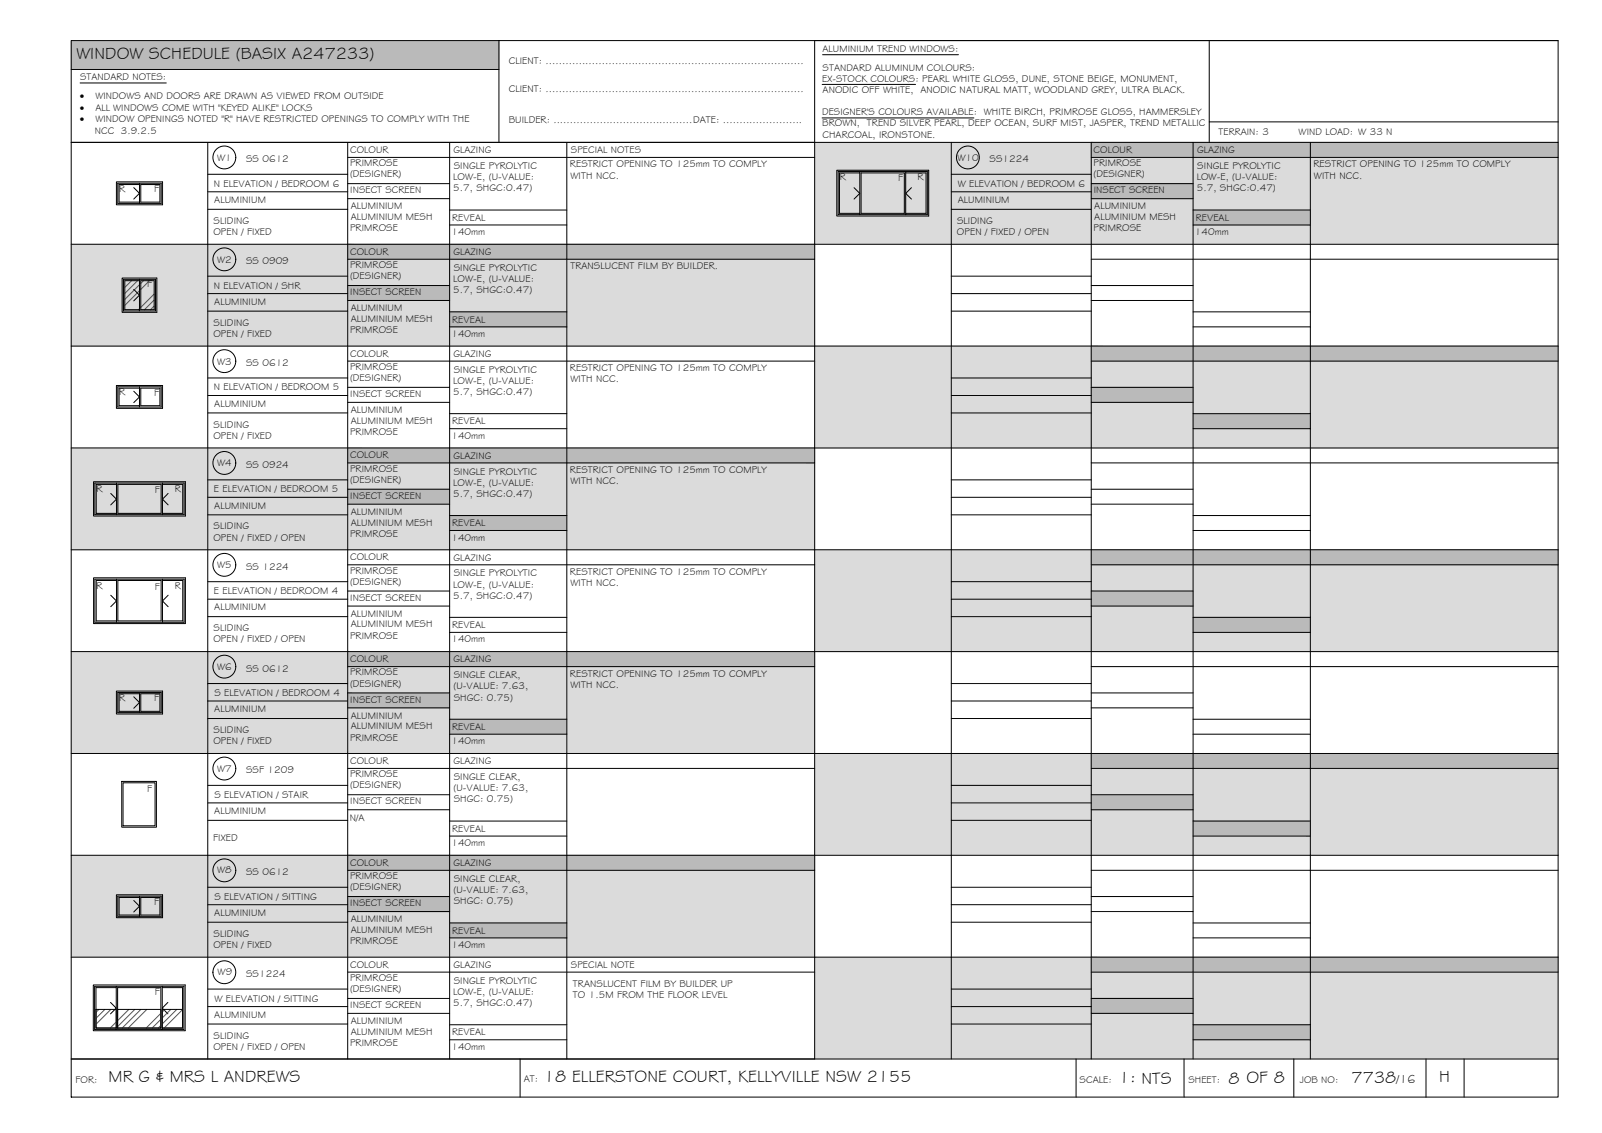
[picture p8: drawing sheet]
<svg xmlns="http://www.w3.org/2000/svg" width="420mm" height="297mm" viewBox="0 0 420 297" stroke-linecap="round" stroke-linejoin="round" font-family="sans-serif">
<!-- layer: WINDOW SCHEDULE HATCH -->
<g fill="#dbdbdb" stroke="#dbdbdb" stroke-width=".26">
<path d="M213.7 37.3l195 26.7v-26.7zM213.7 37.3l195 26.7h-195z"/>
<path d="M18.7 64l195 26.7v-26.7zM18.7 64l195 26.7h-195z"/>
<path d="M213.7 90.7l195 26.7v-26.7zM213.7 90.7l195 26.7h-195z"/>
<path d="M18.7 117.4l195 26.7v-26.7zM18.7 117.4l195 26.7h-195z"/>
<path d="M213.7 144.1l195 26.7v-26.7zM213.7 144.1l195 26.7h-195z"/>
<path d="M18.7 170.8l195 26.7v-26.7zM18.7 170.8l195 26.7h-195z"/>
<path d="M213.7 197.5l195 26.7v-26.7zM213.7 197.5l195 26.7h-195z"/>
<path d="M18.7 224.2l195 26.7v-26.7zM18.7 224.2l195 26.7h-195z"/>
<path d="M213.7 250.9l195 26.7v-26.7zM213.7 250.9l195 26.7h-195z"/>
</g>
<g fill="#bababa" stroke="#bababa" stroke-width=".26">
<path d="M18.7 10.6l112.2 7.6v-7.6zM18.7 10.6l112.2 7.6h-112.2z"/>
<path d="M286.2 37.3l122.5 4v-4zM286.2 37.3l122.5 4h-122.5z"/>
<path d="M286.2 48.1l26.7 4v-4zM286.2 48.1l26.7 4h-26.7z"/>
<path d="M312.9 55.1l30.8 3.9v-3.9zM312.9 55.1l30.8 3.9h-30.8z"/>
<path d="M91.2 64l122.5 4v-4zM91.2 64l122.5 4h-122.5z"/>
<path d="M91.2 74.9l26.7 3.9v-3.9zM91.2 74.9l26.7 3.9h-26.7z"/>
<path d="M117.9 81.8l30.8 3.9v-3.9zM117.9 81.8l30.8 3.9h-30.8z"/>
<path d="M286.2 90.7l122.5 4v-4zM286.2 90.7l122.5 4h-122.5z"/>
<path d="M286.2 101.6l26.7 3.9v-3.9zM286.2 101.6l26.7 3.9h-26.7z"/>
<path d="M312.9 108.5l30.8 3.9v-3.9zM312.9 108.5l30.8 3.9h-30.8z"/>
<path d="M91.2 117.4l122.5 4v-4zM91.2 117.4l122.5 4h-122.5z"/>
<path d="M91.2 128.3l26.7 3.9v-3.9zM91.2 128.3l26.7 3.9h-26.7z"/>
<path d="M117.9 135.2l30.8 3.9v-3.9zM117.9 135.2l30.8 3.9h-30.8z"/>
<path d="M286.2 144.1l122.5 4v-4zM286.2 144.1l122.5 4h-122.5z"/>
<path d="M286.2 155l26.7 3.9v-3.9zM286.2 155l26.7 3.9h-26.7z"/>
<path d="M312.9 161.9l30.8 3.9v-3.9zM312.9 161.9l30.8 3.9h-30.8z"/>
<path d="M91.2 170.8l122.5 4v-4zM91.2 170.8l122.5 4h-122.5z"/>
<path d="M91.2 181.6l26.7 4v-4zM91.2 181.6l26.7 4h-26.7z"/>
<path d="M117.9 188.6l30.8 3.9v-3.9zM117.9 188.6l30.8 3.9h-30.8z"/>
<path d="M286.2 197.5l122.5 4v-4zM286.2 197.5l122.5 4h-122.5z"/>
<path d="M286.2 208.4l26.7 3.9v-3.9zM286.2 208.4l26.7 3.9h-26.7z"/>
<path d="M312.9 215.3l30.8 3.9v-3.9zM312.9 215.3l30.8 3.9h-30.8z"/>
<path d="M91.2 224.2l122.5 4v-4zM91.2 224.2l122.5 4h-122.5z"/>
<path d="M91.2 235l26.7 4v-4zM91.2 235l26.7 4h-26.7z"/>
<path d="M117.9 242l30.8 3.9v-3.9zM117.9 242l30.8 3.9h-30.8z"/>
<path d="M286.2 250.9l122.5 4v-4zM286.2 250.9l122.5 4h-122.5z"/>
<path d="M286.2 261.8l26.7 3.9v-3.9zM286.2 261.8l26.7 3.9h-26.7z"/>
<path d="M312.9 268.7l30.8 3.9v-3.9zM312.9 268.7l30.8 3.9h-30.8z"/>
</g>
<!-- layer: BORDER -->
<g fill="none" stroke="#000" stroke-width=".26">
<path d="M18.7 10.6h390v277h-390zM18.7 18.2h112.2M130.9 10.6v26.7M317.1 10.6v26.7M408.7 10.6h-195v267M18.7 37.3h390M54.5 37.3v240.3M91.2 37.3v240.3M117.9 37.3v240.3M148.7 37.3v240.3M249.5 37.3v240.3M286.2 37.3v240.3"/>
<path d="M312.9 37.3v240.3M317.1 32h91.6M343.7 37.3v240.3M54.5 45.7h36.7M54.5 50.3h36.7M54.5 54.9h36.7M91.2 41.3h122.5M91.2 48.1h26.7M91.2 52.1h26.7M117.9 55.1h30.8M117.9 59h30.8M249.5 45.7h36.7"/>
<path d="M249.5 50.3h36.7M249.5 54.9h36.7M286.2 41.3h122.5M286.2 48.1h26.7M286.2 52.1h26.7M312.9 55.1h30.8M312.9 59h30.8M18.7 64h390M54.5 72.4h36.7M54.5 77h36.7M91.2 68h122.5M91.2 74.9h26.7"/>
<path d="M91.2 78.8h26.7M249.5 72.4h36.7M249.5 77h36.7M286.2 68h122.5M286.2 74.9h26.7M286.2 78.8h26.7M18.7 90.7h390M54.5 81.6h36.7M54.5 99.1h36.7M91.2 94.7h122.5M117.9 81.8h30.8M117.9 85.7h30.8"/>
<path d="M249.5 81.6h36.7M249.5 99.1h36.7M286.2 94.7h122.5M312.9 81.8h30.8M312.9 85.7h30.8M18.7 117.4h390M54.5 103.7h36.7M54.5 108.3h36.7M91.2 101.6h26.7M91.2 105.5h26.7M117.9 108.5h30.8M117.9 112.4h30.8"/>
<path d="M249.5 103.7h36.7M249.5 108.3h36.7M286.2 101.6h26.7M286.2 105.5h26.7M312.9 108.5h30.8M312.9 112.4h30.8M54.5 125.8h36.7M54.5 130.4h36.7M54.5 135h36.7M91.2 121.4h122.5M91.2 128.3h26.7M91.2 132.2h26.7"/>
<path d="M117.9 135.2h30.8M117.9 139.1h30.8M249.5 125.8h36.7M249.5 130.4h36.7M249.5 135h36.7M286.2 121.4h122.5M286.2 128.3h26.7M286.2 132.2h26.7M312.9 135.2h30.8M312.9 139.1h30.8M18.7 144.1h390M54.5 152.5h36.7"/>
<path d="M54.5 157.1h36.7M91.2 148.1h122.5M91.2 155h26.7M91.2 158.9h26.7M249.5 152.5h36.7M249.5 157.1h36.7M286.2 148.1h122.5M286.2 155h26.7M286.2 158.9h26.7M18.7 170.8h390M54.5 161.7h36.7M54.5 179.2h36.7"/>
<path d="M91.2 174.8h122.5M117.9 161.9h30.8M117.9 165.8h30.8M249.5 161.7h36.7M249.5 179.2h36.7M286.2 174.8h122.5M312.9 161.9h30.8M312.9 165.8h30.8M18.7 197.5h390M54.5 183.8h36.7M54.5 188.4h36.7M91.2 181.7h26.7"/>
<path d="M91.2 185.6h26.7M117.9 188.6h30.8M117.9 192.5h30.8M249.5 183.8h36.7M249.5 188.4h36.7M286.2 181.7h26.7M286.2 185.6h26.7M312.9 188.6h30.8M312.9 192.5h30.8M54.5 205.9h36.7M54.5 210.5h36.7M54.5 215.1h36.7"/>
<path d="M91.2 201.5h122.5M91.2 208.4h26.7M91.2 212.3h26.7M117.9 215.3h30.8M117.9 219.2h30.8M249.5 205.9h36.7M249.5 210.5h36.7M249.5 215.1h36.7M286.2 201.5h122.5M286.2 208.4h26.7M286.2 212.3h26.7M312.9 215.3h30.8"/>
<path d="M312.9 219.2h30.8M18.7 224.2h390M54.5 232.6h36.7M54.5 237.2h36.7M91.2 228.2h122.5M91.2 235h26.7M91.2 239h26.7M249.5 232.6h36.7M249.5 237.2h36.7M286.2 228.2h122.5M286.2 235h26.7M286.2 239h26.7"/>
<path d="M18.7 250.9h390M54.5 241.8h36.7M54.5 259.3h36.7M91.2 254.9h122.5M117.9 242h30.8M117.9 245.9h30.8M249.5 241.8h36.7M249.5 259.3h36.7M286.2 254.9h122.5M312.9 242h30.8M312.9 245.9h30.8M18.7 277.6h390"/>
<path d="M54.5 263.9h36.7M54.5 268.5h36.7M91.2 261.8h26.7M91.2 265.7h26.7M117.9 268.7h30.8M117.9 272.6h30.8M136.4 277.6v10M249.5 263.9h36.7M249.5 268.5h36.7M282.2 277.6v10M286.2 261.8h26.7M286.2 265.7h26.7"/>
<path d="M310.5 277.6v10M312.9 268.7h30.8M312.9 272.6h30.8M339.3 277.6v10M374 277.6v10M384 277.6v10"/>
</g>
<!-- layer: TEXT -->
<path d="M215.7 14.3h35.7M21 21.8h22.6M215.6 30.9h39.8M215.6 22.1h24.5" fill="none" stroke="#000" stroke-width=".26"/>
<!-- layer: WINDOWS -->
<g fill="none" stroke="#000" stroke-width=".26">
<path d="M30.9 48h11.4v5.3h-11.4zM35.1 49.2l1.5 1.5-1.5 1.5M36.6 48.4h-5.4v4.6h5.4M36.6 48v5.3M36.9 48.4h5v4.6h-5zM219.8 45h23.4v11.3h-23.4zM224 49.2l1.5 1.5-1.5 1.5M225.5 45.3h-5.3v10.6h5.3M225.5 45v11.3M225.8 45.3h11.4v10.6h-11.4zM237.5 45.3h5.4v10.6h-5.4M237.5 45v11.3"/>
<path d="M239 49.2l-1.5 1.5 1.5 1.5M32.4 73.2h8.4v8.3h-8.4zM35.1 75.9l1.5 1.5-1.5 1.5M36.6 73.2v8.3M36.6 73.6h-3.9v7.6h3.9M36.9 73.6h3.5v7.6h-3.5zM30.9 101.4h11.4v5.3h-11.4zM35.1 102.6l1.5 1.5-1.5 1.5M36.6 101.8h-5.4v4.6h5.4M36.6 101.4v5.3M36.9 101.8h5v4.6h-5zM24.9 126.6h23.4v8.3h-23.4z"/>
<path d="M29 129.4l1.6 1.5-1.6 1.5M30.6 127h-5.4v7.6h5.4M30.6 126.6v8.3M30.9 127h11.4v7.6h-11.4zM42.6 127h5.3v7.6h-5.3M42.6 126.6v8.3M44.1 129.4l-1.5 1.5 1.5 1.5M24.9 151.8h23.4v11.3h-23.4zM29 156.1l1.6 1.5-1.6 1.5M30.6 152.2h-5.4v10.6h5.4M30.6 151.8v11.3M30.9 152.2h11.4v10.6h-11.4z"/>
<path d="M42.6 152.2h5.3v10.6h-5.3M42.6 151.8v11.3M44.1 156.1l-1.5 1.5 1.5 1.5M30.9 181.5h11.4v5.3h-11.4zM35.1 182.7l1.5 1.5-1.5 1.5M36.6 181.9h-5.4v4.6h5.4M36.6 181.5v5.3M36.9 181.9h5v4.6h-5zM32.3 205.2h8.4v11.3h-8.4zM30.9 234.9h11.4v5.3h-11.4zM35.1 236.1l1.5 1.5-1.5 1.5M36.6 235.3h-5.4v4.6h5.4"/>
<path d="M36.6 234.9v5.3M36.9 235.3h5v4.6h-5zM24.8 258.6h23.4v11.3h-23.4zM30.5 258.9h-5.3v10.6h5.3M30.5 258.6v11.3M30.8 258.9h11.4v10.6h-11.4zM42.6 258.9h5.3v10.6h-5.3M42.6 258.6v11.3M25.2 264.6h5.3v4.9h-5.3zM29 262.8l1.5 1.5-1.5 1.5M30.8 264.6h11.4v4.9h-11.4zM42.6 264.6h5.3v4.9h-5.3z"/>
<path d="M44 262.8l-1.4 1.5 1.4 1.5"/>
<circle cx="58.8" cy="41.3" r="3"/>
<circle cx="253.8" cy="41.3" r="3"/>
<circle cx="58.8" cy="68" r="3"/>
<circle cx="58.8" cy="94.7" r="3"/>
<circle cx="58.8" cy="121.4" r="3"/>
<circle cx="58.8" cy="148.1" r="3"/>
<circle cx="58.8" cy="174.8" r="3"/>
<circle cx="58.8" cy="201.5" r="3"/>
<circle cx="58.8" cy="228.2" r="3"/>
<circle cx="58.8" cy="254.9" r="3"/>
</g>
<!-- layer: NEWWORK -->
<path d="M30.5 47.7h12.1v6h-12.1zM219.5 44.6h24.1v12h-24.1zM32 72.9h9.1v9h-9.1zM30.5 101.1h12.1v6h-12.1zM24.5 126.3h24.1v9h-24.1zM24.5 151.5h24.1v12h-24.1zM30.5 181.2h12.1v6h-12.1zM31.9 204.9h9.1v12h-9.1zM30.5 234.6h12.1v6h-12.1zM24.5 258.2h24.1v12h-24.1z" fill="none" stroke="#000" stroke-width=".26"/>
<!-- layer: HATCH -->
<g fill="none" stroke="#545454" stroke-width=".26">
<path d="M34.5 73.6l-1.8 1.7M36.1 73.6l-3.4 3.3M36.6 74.6l-3.9 3.9M36.6 76.2l-3.9 3.9M37.6 73.6l-.7 .7M39.2 73.6l-2.3 2.3M40.4 77.1l-3.5 3.5M40.4 78.6l-2.5 2.6M36.6 80.9l-.3 .3M40.4 80.2l-.9 1M25.9 264.6l-.7 .8M27.5 264.6l-2.3 2.4"/>
<path d="M29.1 264.6l-3.9 3.9M30.5 267.9l-1.6 1.6M30.5 269.5h.1M33.8 264.6l-3 3M35.4 264.6l-4.6 4.5M36.9 264.6l-4.9 4.9M38.5 264.6l-4.9 4.9M42.2 265.7l-3.9 3.8M42.2 267.2l-2.3 2.3M42.2 268.8l-.7 .7M43.2 264.6l-.6 .7M44.8 264.6l-2.2 2.3"/>
<path d="M46.4 264.6l-3.8 3.8M47.9 269.4l-.1 .1M47.9 264.7l-4.9 4.8"/>
</g>
<g font-size="4.5">
<text x="20" y="15.6">WINDOW SCHEDULE (BASIX A247233)</text>
<text x="28.5" y="283.7">MR G &amp; MRS L ANDREWS</text>
<text x="142.6" y="283.7">18 ELLERSTONE COURT, KELLYVILLE NSW 2155</text>
<text x="293.4" y="284">1: NTS</text>
<text x="322.2" y="284.2">8 OF 8</text>
<text x="354.5" y="283.8">7738</text>
<text x="377.4" y="283.8">H</text>
</g>
<text font-size="3.2" x="366.3" y="283.8">/16</text>
<g font-size="2.6">
<text x="133.4" y="16.9">CLIENT: ..............................................................................</text>
<text x="215.7" y="13.6">ALUMINIUM TREND WINDOWS:</text>
<text x="21" y="21.1">STANDARD NOTES:</text>
<text x="215.6" y="21.4">EX-STOCK COLOURS: PEARL WHITE GLOSS, DUNE, STONE BEIGE, MONUMENT,</text>
<text x="215.7" y="18.5">STANDARD ALUMINUM COLOURS:</text>
<text x="21" y="26.1">·</text>
<text x="21" y="29.1">·</text>
<text x="25" y="29.1">ALL WINDOWS COME WITH &quot;KEYED ALIKE&quot; LOCKS</text>
<text x="25" y="26.1">WINDOWS AND DOORS ARE DRAWN AS VIEWED FROM OUTSIDE</text>
<text x="133.4" y="24">CLIENT: ..............................................................................</text>
<text x="215.7" y="24.4">ANODIC OFF WHITE, ANODIC NATURAL MATT, WOODLAND GREY, ULTRA BLACK.</text>
<text x="21" y="32.1">·</text>
<text x="24.9" y="35.1">NCC 3.9.2.5</text>
<text x="25" y="32.1">WINDOW OPENINGS NOTED &quot;R&quot; HAVE RESTRICTED OPENINGS TO COMPLY WITH THE</text>
<text x="133.4" y="32.3">BUILDER: ..........................................DATE: ........................</text>
<text x="215.6" y="30.2">DESIGNER'S COLOURS AVAILABLE: WHITE BIRCH, PRIMROSE GLOSS, HAMMERSLEY</text>
<text x="215.7" y="33.2">BROWN, TREND SILVER PEARL, DEEP OCEAN, SURF MIST, JASPER, TREND METALLIC</text>
<text x="319.6" y="35.4">TERRAIN: 3</text>
<text x="340.6" y="35.4">WIND LOAD: W 33 N</text>
<text x="91.8" y="40.1">COLOUR</text>
<text x="119" y="40.1">GLAZING</text>
<text x="149.7" y="40.1">SPECIAL NOTES</text>
<text x="215.7" y="36.1">CHARCOAL, IRONSTONE.</text>
<text x="286.8" y="40.1">COLOUR</text>
<text x="314" y="40.1">GLAZING</text>
<text x="57" y="42.1">W1</text>
<text x="64.5" y="42.6">SS 0612</text>
<text x="91.8" y="43.6">PRIMROSE</text>
<text x="91.8" y="46.5">(DESIGNER)</text>
<text x="118.9" y="47.2">LOW-E, (U-VALUE:</text>
<text x="119" y="44.3">SINGLE PYROLYTIC</text>
<text x="149.5" y="43.9">RESTRICT OPENING TO 125mm TO COMPLY</text>
<text x="149.6" y="46.8">WITH NCC.</text>
<text x="220.3" y="47.3">R</text>
<text x="235.6" y="47.4">F</text>
<text x="240.7" y="47.3">R</text>
<text x="251.1" y="42.1">W10</text>
<text x="259.5" y="42.6">SS1224</text>
<text x="286.8" y="43.6">PRIMROSE</text>
<text x="286.8" y="46.5">(DESIGNER)</text>
<text x="313.9" y="47.2">LOW-E, (U-VALUE:</text>
<text x="314" y="44.3">SINGLE PYROLYTIC</text>
<text x="344.5" y="43.9">RESTRICT OPENING TO 125mm TO COMPLY</text>
<text x="344.6" y="46.8">WITH NCC.</text>
<text x="31.2" y="50.3">R</text>
<text x="40.4" y="50.4">F</text>
<text x="56.1" y="49">N ELEVATION / BEDROOM 6</text>
<text x="56.2" y="53.2">ALUMINIUM</text>
<text x="91.8" y="50.7">INSECT SCREEN</text>
<text x="118.9" y="50.2">5.7, SHGC:0.47)</text>
<text x="251.2" y="49">W ELEVATION / BEDROOM 6</text>
<text x="251.2" y="53.2">ALUMINIUM</text>
<text x="286.9" y="50.7">INSECT SCREEN</text>
<text x="313.9" y="50.2">5.7, SHGC:0.47)</text>
<text x="56" y="58.7">SLIDING</text>
<text x="92" y="54.9">ALUMINIUM</text>
<text x="92" y="57.7">ALUMINIUM MESH</text>
<text x="118.6" y="57.9">REVEAL</text>
<text x="251" y="58.7">SLIDING</text>
<text x="287" y="54.9">ALUMINIUM</text>
<text x="287" y="57.7">ALUMINIUM MESH</text>
<text x="313.6" y="57.9">REVEAL</text>
<text x="56" y="61.6">OPEN / FIXED</text>
<text x="91.8" y="60.7">PRIMROSE</text>
<text x="118.4" y="61.7">140mm</text>
<text x="251" y="61.6">OPEN / FIXED / OPEN</text>
<text x="286.8" y="60.7">PRIMROSE</text>
<text x="313.4" y="61.7">140mm</text>
<text x="57" y="68.9">W2</text>
<text x="64.5" y="69.3">SS 0909</text>
<text x="91.8" y="70.2">PRIMROSE</text>
<text x="91.8" y="66.8">COLOUR</text>
<text x="119" y="66.9">GLAZING</text>
<text x="119" y="71">SINGLE PYROLYTIC</text>
<text x="149.6" y="70.6">TRANSLUCENT FILM BY BUILDER.</text>
<text x="38.6" y="75.3">F</text>
<text x="56.1" y="75.7">N ELEVATION / SHR</text>
<text x="91.8" y="73.2">(DESIGNER)</text>
<text x="91.8" y="77.4">INSECT SCREEN</text>
<text x="118.9" y="73.9">LOW-E, (U-VALUE:</text>
<text x="118.9" y="76.9">5.7, SHGC:0.47)</text>
<text x="56.2" y="79.9">ALUMINIUM</text>
<text x="92" y="81.6">ALUMINIUM</text>
<text x="56" y="88.3">OPEN / FIXED</text>
<text x="56" y="85.4">SLIDING</text>
<text x="91.8" y="87.4">PRIMROSE</text>
<text x="92" y="84.4">ALUMINIUM MESH</text>
<text x="118.4" y="88.3">140mm</text>
<text x="118.6" y="84.6">REVEAL</text>
<text x="57" y="95.6">W3</text>
<text x="64.5" y="96">SS 0612</text>
<text x="91.8" y="93.5">COLOUR</text>
<text x="119" y="93.5">GLAZING</text>
<text x="91.8" y="97">PRIMROSE</text>
<text x="91.8" y="99.9">(DESIGNER)</text>
<text x="118.9" y="100.6">LOW-E, (U-VALUE:</text>
<text x="119" y="97.7">SINGLE PYROLYTIC</text>
<text x="149.5" y="97.3">RESTRICT OPENING TO 125mm TO COMPLY</text>
<text x="149.6" y="100.2">WITH NCC.</text>
<text x="31.2" y="103.7">R</text>
<text x="40.4" y="103.8">F</text>
<text x="56.1" y="102.4">N ELEVATION / BEDROOM 5</text>
<text x="56.2" y="106.7">ALUMINIUM</text>
<text x="91.8" y="104.1">INSECT SCREEN</text>
<text x="118.9" y="103.6">5.7, SHGC:0.47)</text>
<text x="56" y="112.1">SLIDING</text>
<text x="92" y="108.3">ALUMINIUM</text>
<text x="92" y="111.1">ALUMINIUM MESH</text>
<text x="118.6" y="111.3">REVEAL</text>
<text x="56" y="115">OPEN / FIXED</text>
<text x="91.8" y="114.1">PRIMROSE</text>
<text x="118.4" y="115">140mm</text>
<text x="57" y="122.2">W4</text>
<text x="64.5" y="122.7">SS 0924</text>
<text x="91.8" y="123.6">PRIMROSE</text>
<text x="91.8" y="120.2">COLOUR</text>
<text x="119" y="120.3">GLAZING</text>
<text x="119" y="124.4">SINGLE PYROLYTIC</text>
<text x="149.5" y="124">RESTRICT OPENING TO 125mm TO COMPLY</text>
<text x="25.3" y="129.1">R</text>
<text x="40.6" y="129.2">F</text>
<text x="45.8" y="129.1">R</text>
<text x="56.1" y="129.1">E ELEVATION / BEDROOM 5</text>
<text x="91.8" y="126.6">(DESIGNER)</text>
<text x="91.8" y="130.8">INSECT SCREEN</text>
<text x="118.9" y="127.4">LOW-E, (U-VALUE:</text>
<text x="118.9" y="130.3">5.7, SHGC:0.47)</text>
<text x="149.6" y="126.9">WITH NCC.</text>
<text x="56.2" y="133.3">ALUMINIUM</text>
<text x="92" y="135">ALUMINIUM</text>
<text x="92" y="137.8">ALUMINIUM MESH</text>
<text x="118.6" y="138">REVEAL</text>
<text x="56" y="141.7">OPEN / FIXED / OPEN</text>
<text x="56" y="138.8">SLIDING</text>
<text x="91.8" y="140.8">PRIMROSE</text>
<text x="118.4" y="141.7">140mm</text>
<text x="57" y="148.9">W5</text>
<text x="64.5" y="149.4">SS 1224</text>
<text x="91.8" y="146.9">COLOUR</text>
<text x="119" y="147">GLAZING</text>
<text x="25.3" y="154.5">R</text>
<text x="40.6" y="154.6">F</text>
<text x="45.8" y="154.5">R</text>
<text x="56.1" y="155.8">E ELEVATION / BEDROOM 4</text>
<text x="91.8" y="150.4">PRIMROSE</text>
<text x="91.8" y="153.3">(DESIGNER)</text>
<text x="118.9" y="154">LOW-E, (U-VALUE:</text>
<text x="119" y="151.1">SINGLE PYROLYTIC</text>
<text x="149.5" y="150.7">RESTRICT OPENING TO 125mm TO COMPLY</text>
<text x="149.6" y="153.6">WITH NCC.</text>
<text x="56.2" y="160">ALUMINIUM</text>
<text x="91.8" y="157.5">INSECT SCREEN</text>
<text x="92" y="161.7">ALUMINIUM</text>
<text x="118.9" y="157">5.7, SHGC:0.47)</text>
<text x="56" y="165.5">SLIDING</text>
<text x="91.8" y="167.5">PRIMROSE</text>
<text x="92" y="164.5">ALUMINIUM MESH</text>
<text x="118.6" y="164.7">REVEAL</text>
<text x="56" y="168.4">OPEN / FIXED / OPEN</text>
<text x="91.8" y="173.6">COLOUR</text>
<text x="118.4" y="168.4">140mm</text>
<text x="119" y="173.6">GLAZING</text>
<text x="57" y="175.6">W6</text>
<text x="64.5" y="176.1">SS 0612</text>
<text x="91.8" y="177.1">PRIMROSE</text>
<text x="91.8" y="180">(DESIGNER)</text>
<text x="119" y="177.8">SINGLE CLEAR,</text>
<text x="149.5" y="177.4">RESTRICT OPENING TO 125mm TO COMPLY</text>
<text x="31.2" y="183.8">R</text>
<text x="40.4" y="183.9">F</text>
<text x="56.2" y="182.5">S ELEVATION / BEDROOM 4</text>
<text x="91.8" y="184.2">INSECT SCREEN</text>
<text x="118.9" y="180.7">(U-VALUE: 7.63,</text>
<text x="119" y="183.7">SHGC: 0.75)</text>
<text x="149.6" y="180.3">WITH NCC.</text>
<text x="56.2" y="186.7">ALUMINIUM</text>
<text x="92" y="188.4">ALUMINIUM</text>
<text x="92" y="191.2">ALUMINIUM MESH</text>
<text x="118.6" y="191.4">REVEAL</text>
<text x="56" y="195.1">OPEN / FIXED</text>
<text x="56" y="192.2">SLIDING</text>
<text x="91.8" y="194.2">PRIMROSE</text>
<text x="118.4" y="195.1">140mm</text>
<text x="57" y="202.3">W7</text>
<text x="64.5" y="202.7">SSF 1209</text>
<text x="91.8" y="203.7">PRIMROSE</text>
<text x="91.8" y="200.3">COLOUR</text>
<text x="119" y="200.4">GLAZING</text>
<text x="38.6" y="207.6">F</text>
<text x="56.2" y="209.2">S ELEVATION / STAIR</text>
<text x="91.8" y="206.7">(DESIGNER)</text>
<text x="118.9" y="207.4">(U-VALUE: 7.63,</text>
<text x="119" y="204.5">SINGLE CLEAR,</text>
<text x="56.2" y="213.4">ALUMINIUM</text>
<text x="91.8" y="215.3">N/A</text>
<text x="91.8" y="210.9">INSECT SCREEN</text>
<text x="119" y="210.4">SHGC: 0.75)</text>
<text x="55.9" y="220.4">FIXED</text>
<text x="118.4" y="221.8">140mm</text>
<text x="118.6" y="218.1">REVEAL</text>
<text x="91.8" y="227">COLOUR</text>
<text x="119" y="227">GLAZING</text>
<text x="57" y="229">W8</text>
<text x="64.5" y="229.5">SS 0612</text>
<text x="91.8" y="230.5">PRIMROSE</text>
<text x="91.8" y="233.4">(DESIGNER)</text>
<text x="119" y="231.2">SINGLE CLEAR,</text>
<text x="40.4" y="237.3">F</text>
<text x="56.2" y="235.9">S ELEVATION / SITTING</text>
<text x="91.8" y="237.6">INSECT SCREEN</text>
<text x="118.9" y="234.1">(U-VALUE: 7.63,</text>
<text x="119" y="237.1">SHGC: 0.75)</text>
<text x="56" y="245.6">SLIDING</text>
<text x="56.2" y="240.1">ALUMINIUM</text>
<text x="92" y="241.8">ALUMINIUM</text>
<text x="92" y="244.6">ALUMINIUM MESH</text>
<text x="118.6" y="244.8">REVEAL</text>
<text x="56" y="248.5">OPEN / FIXED</text>
<text x="91.8" y="247.6">PRIMROSE</text>
<text x="118.4" y="248.6">140mm</text>
<text x="57.1" y="255.7">W9</text>
<text x="64.5" y="256.2">SS1224</text>
<text x="91.8" y="257.1">PRIMROSE</text>
<text x="91.8" y="253.7">COLOUR</text>
<text x="119" y="253.8">GLAZING</text>
<text x="119" y="257.9">SINGLE PYROLYTIC</text>
<text x="149.7" y="253.8">SPECIAL NOTE</text>
<text x="40.6" y="260.9">F</text>
<text x="56.2" y="262.6">W ELEVATION / SITTING</text>
<text x="91.8" y="260.1">(DESIGNER)</text>
<text x="118.9" y="260.9">LOW-E, (U-VALUE:</text>
<text x="118.9" y="263.8">5.7, SHGC:0.47)</text>
<text x="150.3" y="258.8">TRANSLUCENT FILM BY BUILDER UP</text>
<text x="150.3" y="261.7">TO 1.5M FROM THE FLOOR LEVEL</text>
<text x="56.2" y="266.8">ALUMINIUM</text>
<text x="91.8" y="264.3">INSECT SCREEN</text>
<text x="92" y="268.5">ALUMINIUM</text>
<text x="56" y="275.2">OPEN / FIXED / OPEN</text>
<text x="56" y="272.3">SLIDING</text>
<text x="91.8" y="274.3">PRIMROSE</text>
<text x="92" y="271.3">ALUMINIUM MESH</text>
<text x="118.4" y="275.2">140mm</text>
<text x="118.6" y="271.5">REVEAL</text>
<text x="19.8" y="283.8">FOR:</text>
<text x="137.4" y="283.7">AT:</text>
<text x="283.1" y="284">SCALE:</text>
<text x="311.7" y="284">SHEET:</text>
<text x="340.9" y="284">JOB NO:</text>
</g>
</svg>
